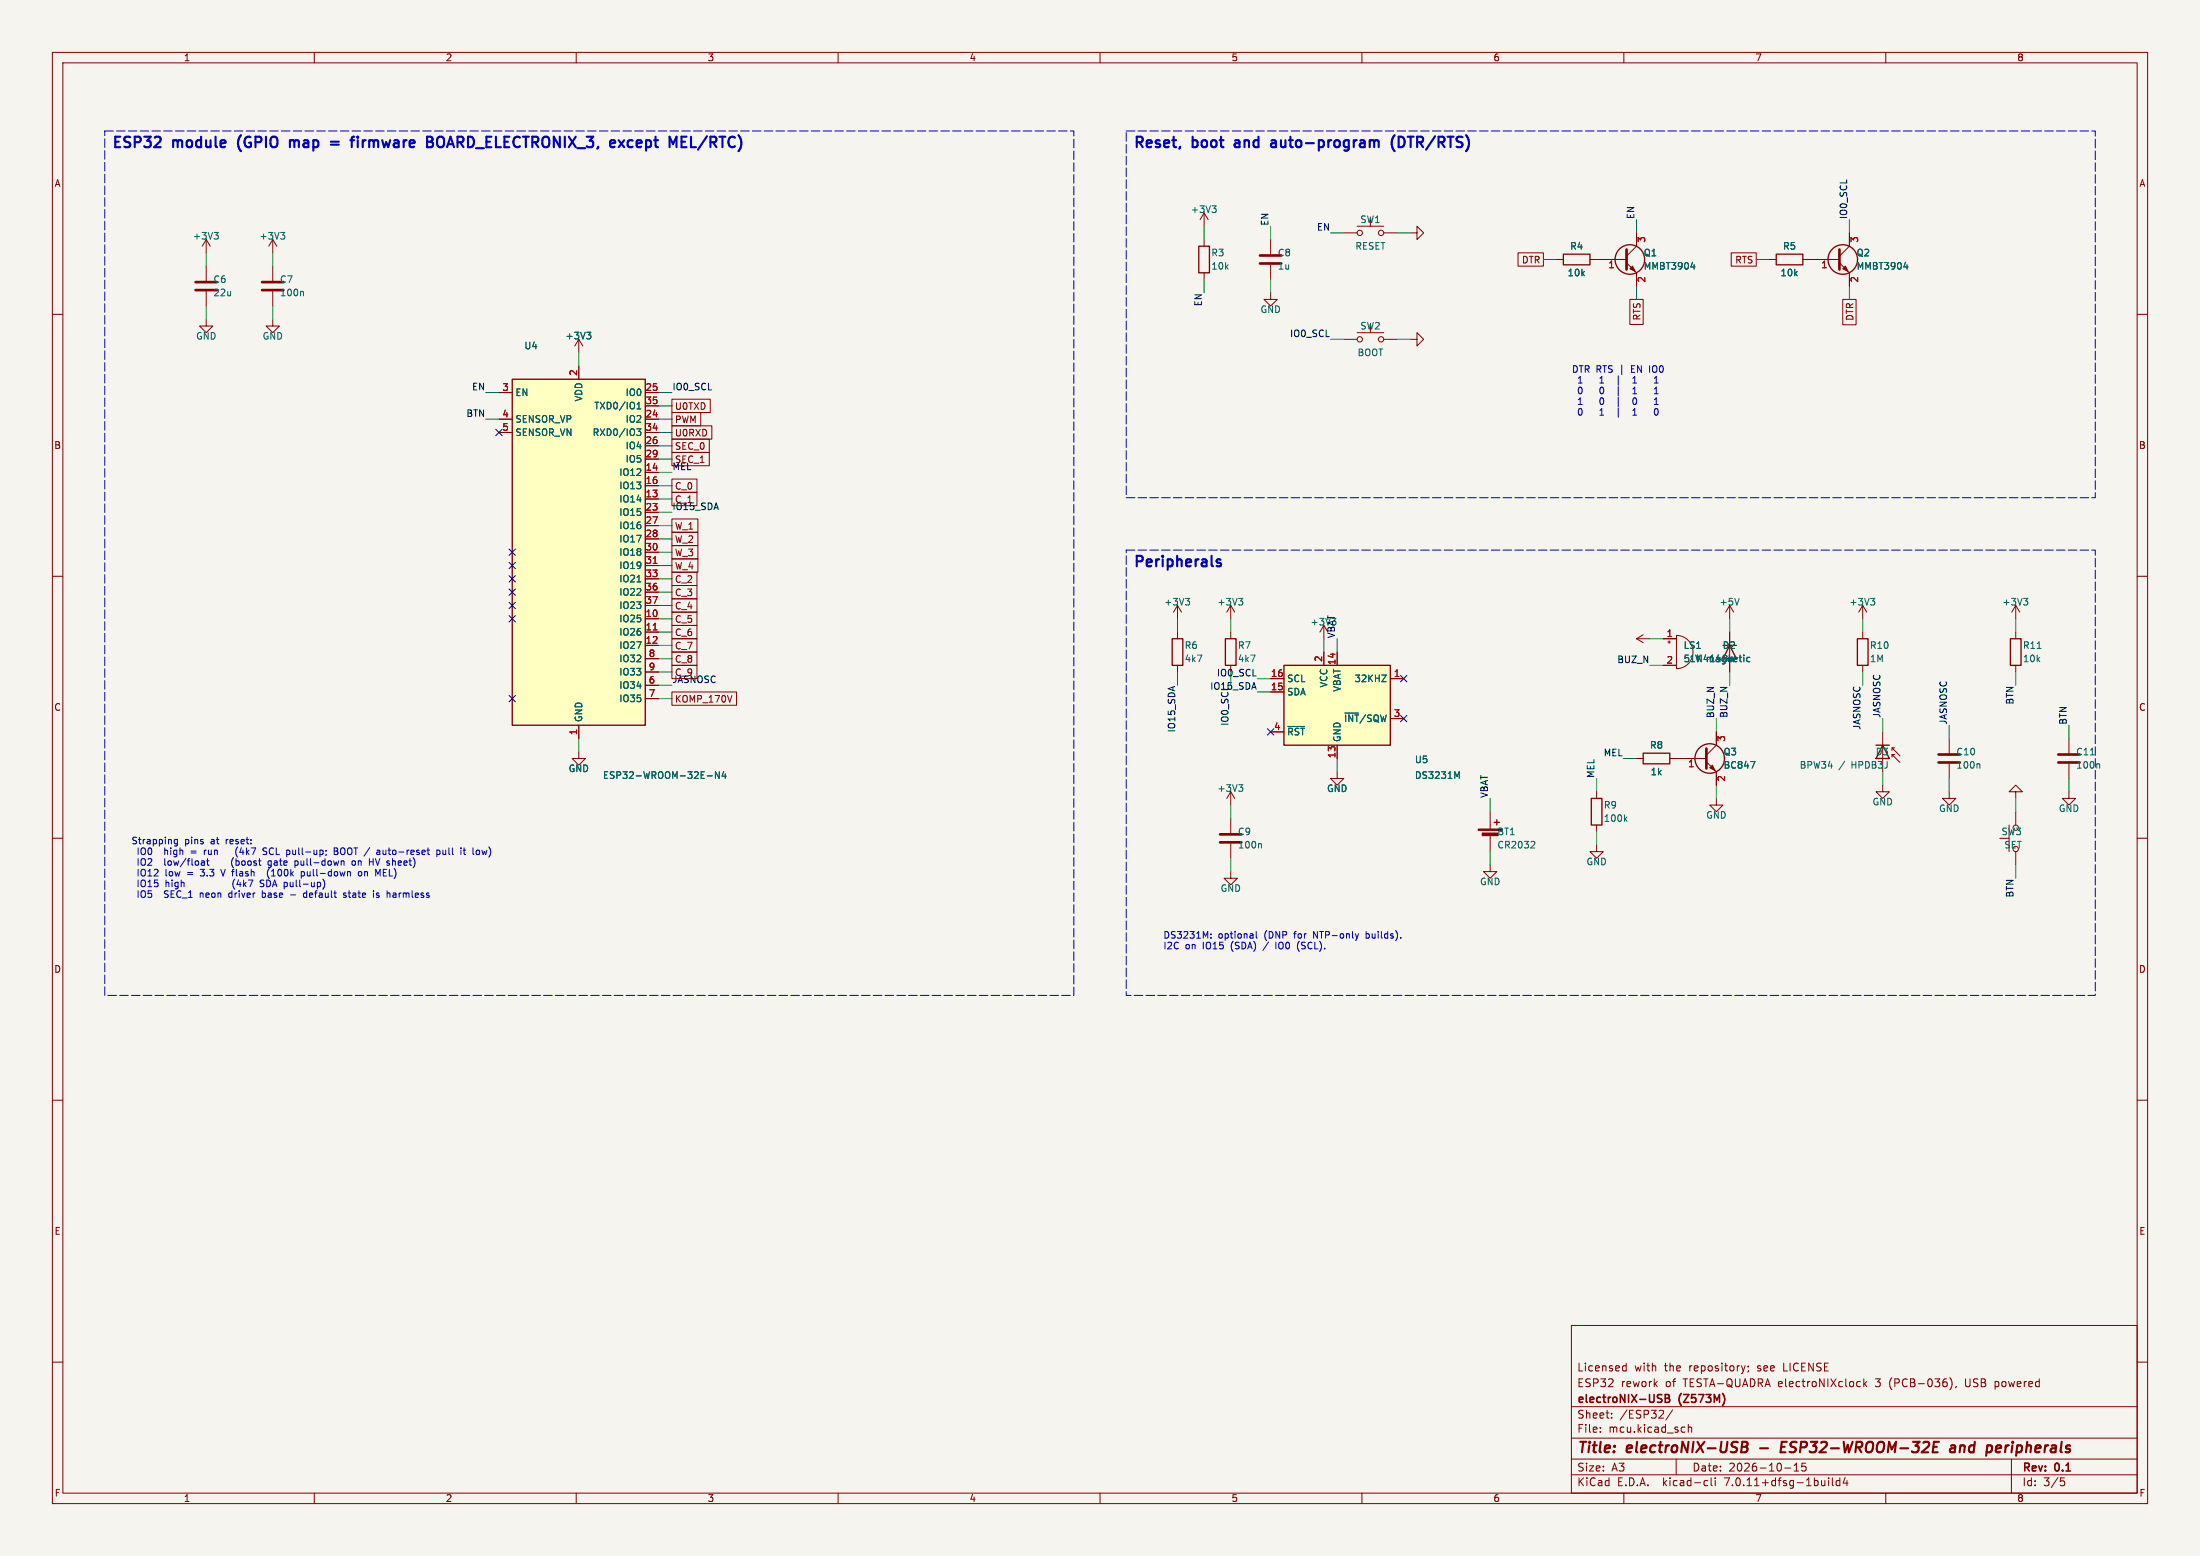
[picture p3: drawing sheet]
<svg xmlns="http://www.w3.org/2000/svg" width="420mm" height="297mm" viewBox="0 0 420 297" stroke-linecap="round" stroke-linejoin="round" font-family="sans-serif">
<path d="M0 0h420v297h-420z" fill="#f5f4ef" stroke="#f5f4ef" stroke-width=".19"/>
<g fill="none" stroke="#840000" stroke-width=".19">
<path d="M10 10h400v277h-400zM12 12h396v273h-396zM60 10v2M110 10v2M160 10v2M210 10v2M260 10v2M310 10v2M360 10v2M10 60h2M39.4 45.7v2.6M39.4 50.8v2.8"/>
<path d="M39.4 55.6v2.8M39.4 45.7l-.8 1.3M39.4 45.7l.7 1.3M52.1 45.7l-.8 1.3M52.1 45.7v2.6M52.1 50.8v2.8M52.1 55.6v2.8M52.1 45.7l.7 1.3M229.9 40.6l-.8 1.3M229.9 40.6v2.6M229.9 45.7v1.3M229.9 52.1v1.2"/>
<path d="M229.9 40.6l.7 1.3M242.6 55.9v1.3h1.2l-1.2 1.2-1.3-1.2h1.3M242.6 45.7v2.8M242.6 50.5v2.8M256.5 44.5h2.6M259.1 43.2h5.1M264.2 44.5h2.5M269.2 44.5h1.3v-1.3l1.3 1.3-1.3 1.2v-1.2M289.8 48.3h4.8v2.5h-4.8zM297.2 49.5h1.2M303.5 49.5h7M310.5 50.2l1.9 1.9v2.5"/>
<path d="M311.1 57.2h2.6v4.7h-2.6zM312.4 44.5v2.5l-1.9 1.9M330.5 48.3h4.8v2.5h-4.8zM337.8 49.5h1.3M344.2 49.5h7M351.2 50.2l1.9 1.9v2.5M351.8 57.2h2.5v4.8h-2.5zM353.1 44.5v2.5l-1.9 1.9M408 60h2M39.4 61v1.2h1.2l-1.2 1.3-1.3-1.3h1.3M52.1 61v1.2h1.2l-1.2 1.3-1.3-1.3h1.3M95.2 74.9h2.6"/>
<path d="M110.5 64.8v2.5M110.5 69.9v2.5M110.5 64.8l-.8 1.2M110.5 64.8l.8 1.2M123.2 74.9h2.5M123.2 77.5h2.5M128.3 78.7h5.5v2.6h-5.5zM128.3 76.2h7.3v2.5h-7.3zM256.5 64.8h2.6M259.1 63.5h5.1M264.2 64.8h2.5M269.2 64.8h1.3v-1.3l1.3 1.3-1.3 1.2v-1.2"/>
<path d="M95.2 80h2.6M95.2 82.6h2.6M123.2 95.3h2.5M123.2 90.2h2.5M123.2 92.7h2.5M123.2 97.8h2.5M123.2 80h2.5M123.2 85.1h2.5M123.2 87.6h2.5M123.2 82.6h2.5M128.3 91.4h4.8v2.6h-4.8zM128.3 86.4h7.1v2.5h-7.1z"/>
<path d="M128.3 83.8h7.1v2.6h-7.1zM128.3 94h4.8v2.5h-4.8zM128.3 81.3h7.6v2.5h-7.6zM128.3 99.1h4.9v2.5h-4.9zM10 110h2M123.2 118.1h2.5M123.2 100.3h2.5M123.2 102.9h2.5M123.2 105.4h2.5M123.2 108h2.5M123.2 110.5h2.5M123.2 113h2.5"/>
<path d="M123.2 115.6h2.5M128.3 104.1h4.9v2.6h-4.9zM128.3 106.7h4.9v2.5h-4.9zM128.3 109.2h4.8v2.6h-4.8zM128.3 111.8h4.8v2.5h-4.8zM128.3 101.6h4.9v2.5h-4.9zM128.3 116.8h4.8v2.6h-4.8zM128.3 114.3h4.8v2.5h-4.8zM128.3 119.4h4.8v2.5h-4.8zM224.8 115.6l-.8 1.2M224.8 115.6v2.5M224.8 115.6l.8 1.2"/>
<path d="M234.9 115.6v2.5M234.9 115.6l-.7 1.2M234.9 115.6l.8 1.2M252.7 119.4l-.7 1.3M252.7 119.4v2.5M252.7 119.4l.8 1.3M330.2 115.6v2.5M330.2 115.6l-.8 1.2M330.2 115.6l.8 1.2M355.6 115.6l-.8 1.2M355.6 115.6v2.5M355.6 115.6l.8 1.2"/>
<path d="M384.8 115.6l-.8 1.2M384.8 115.6v2.5M384.8 115.6l.8 1.2M408 110h2M110.5 138.4v2.6M123.2 120.7h2.5M123.2 123.2h2.5M123.2 130.8h2.5M123.2 133.4h2.5M123.2 125.7h2.5M123.2 128.3h2.5M128.3 127h4.8v2.5h-4.8z"/>
<path d="M128.3 124.5h4.8v2.5h-4.8zM128.3 132.1h12.3v2.5h-12.3zM128.3 121.9h4.8v2.6h-4.8zM139.7 132.8l-.4 1.2M224.8 120.7v1.2M224.8 127v1.3M234.9 120.7v1.2M234.9 127v1.3M242.6 129.5h2.5M242.6 132.1h2.5M242.6 139.7h2.5M252.7 124.5v2.5"/>
<path d="M255.3 124.5v2.5M265.4 129.5h2.6M265.4 137.2h2.6M312.4 121.9l1.3 .8M312.4 121.9h2.6M313.7 121.2l-1.3 .7M317.5 121.9h2.5M317.5 127h2.5M318.4 122.6h.5M318.6 122.3v.5M320 121.3a3.2 3.2 0 0 1 3.2 3.2 3.2 3.2 0 0 1-3.2 3.1zM327.7 139.7v2.5l-1.9 1.9"/>
<path d="M330.2 120.7v7.6M355.6 120.7v1.2M355.6 127v1.3M359.4 139.7v7.6M384.8 120.7v1.2M384.8 127v1.3M10 160h2M110.5 143.5v1.3h1.3l-1.3 1.3-1.3-1.3h1.3M234.9 151.1v2.6M234.9 156.2v2.8M234.9 151.1l-.7 1.3M234.9 151.1l.8 1.3"/>
<path d="M255.3 147.3v1.3h1.2l-1.2 1.3-1.3-1.3h1.3M255.3 142.2v2.6M284.5 154.9v3.3M284.5 159.3v3.3M304.8 151.1v1.3M304.8 157.5v1.3M312.4 144.8h1.3M318.8 144.8h7M325.8 145.4l1.9 1.9v2.6M327.7 152.4v1.3h1.2l-1.2 1.2-1.3-1.2h1.3M359.4 149.9v1.2h1.3l-1.3 1.3-1.3-1.3h1.3M361.2 144.5v-.5h.5h-.5l1.5 1.5"/>
<path d="M361.2 142.7v.6M361.7 142.7h-.5l1.5 1.6M372.1 151.1v1.3h1.3l-1.3 1.3-1.3-1.3h1.3M372.1 141v2.8M372.1 145.8v2.8M383.5 157.5v5.1M384.8 151.1h1.3l-1.3-1.2-1.3 1.2h1.3v1.3M384.8 154.9v2.6M395 151.1v1.3h1.2l-1.2 1.3-1.3-1.3h1.3M395 141v2.8M395 145.8v2.8M408 160h2"/>
<path d="M234.9 166.4v1.2h1.3l-1.3 1.3-1.2-1.3h1.2M234.9 161v2.8M284.5 165.1v1.3h1.2l-1.2 1.2-1.3-1.2h1.3M304.8 161.3v1.3h1.3l-1.3 1.2-1.3-1.2h1.3M384.8 162.6v2.5M10 210h2M408 210h2M10 260h2M300 253h108v32h-108zM408 260h2M300 278.5h108M300 274.5h108"/>
<path d="M300 268.5h108M305.5 273.2v.2M305.5 272.5v.1M307.7 270.5v.2M307.7 269.8v.1M309.9 261.6h.5M309.9 260.8h.5M310.4 260.2v1.5M319.3 269.1l-1.3 1.9M320 278.5v3M321.2 272.4l.5 .1M321.7 273.3l-.5 .1"/>
<path d="M322.3 272.5l.2-.1 .4 .1v.9M322.3 271.9v1.5M333.2 260.7l-.4 1M333.7 260.8v.1M333.8 261.6l-.1 .3M342.5 279.7l.4-.4v1.5M344.7 279.3h-.7l-.1 .7 .3-.1h.5l.1 .2-.1 .5-.2 .2-.6-.2M354.7 263.7l.5 .1M355.2 264.6l-.5 .1M355.8 263.2v1.5M355.9 264.1l.5 .6M356.4 263.7l-.6 .6"/>
<path d="M372.2 263a1.72 1.72 0 0 1 0 2.3M373.4 264.6l-.1 .3M375.2 263.2v1.2l.2 .2M380.9 264.6l.4 .1M380.9 263.7v1.5M381.3 263.7l-.4 .1M384 278.5v6.5M60 285v2M110 285v2M160 285v2M210 285v2M260 285v2"/>
<path d="M300 281.5h108M310 285v2M325.6 282.6l.4 .1M326 283.5l-.4 .1M326.7 282.1v1.3l.2 .2M327.4 282.1v.1M327.4 282.6v1M340.7 280.2h1.2M342.5 280.8h.9M349.1 282.1v.1M349.1 282.6v1M349.8 282.1v1.3l.2 .2"/>
<path d="M351.2 282.7l-.4-.1-.3 .3 .2 .6h.5M351.2 282.1v1.5M352.2 282l-.3 1.1h.9M352.6 282.6v1M360 285v2M393.4 282.1h.7M393.5 282.7h.4l.3 .2-.2 .6-.5 .1"/>
<circle cx="259.6" cy="44.5" r=".51"/>
<circle cx="263.7" cy="44.5" r=".51"/>
<circle cx="259.6" cy="64.8" r=".51"/>
<circle cx="263.7" cy="64.8" r=".51"/>
<circle cx="384.8" cy="158" r=".51"/>
</g>
<path d="M332.5 276.2h.7M332.6 275.2l.9 .1a.51 .51 0 0 1 .1 .5 .51 .51 0 0 1-.4 .4l.3 .1a.58 .58 0 0 1-.4 .9h-.7zM336 276.4h1.5M340 276.2h.7M341.1 275.2h-.9l-.3 2h1M369 277.2h.9M369.1 276.2h.7M369.2 275.2h1M372.4 276h.8l-.1 1.2M373.3 276.3l-.7 .1a.4 .4 0 0 0-.4 .4 .4 .4 0 0 0 .3 .4l.7-.1M381.8 275.9l-.6 .1-.2 .9 .2 .3h.4M382 276.3l-1 .2" fill="none" stroke="#840000" stroke-width=".4"/>
<path d="M317 267l.3 .3-.1 .2-.2 .2M317 266.2l.3 .1M317.9 266.2h.5l.2 .1 .1 .3-.3 .3a.4 .4 0 0 1 .4 .4 .4 .4 0 0 1-.3 .4h-.6zM317.9 266.9h.5M329.1 266.4l.2 .6-.2 .8" fill="none" stroke="#840000" stroke-width=".3"/>
<g fill="none" stroke="#840000" stroke-width=".51">
<path d="M37.3 55.4h4.1M37.3 53.8h4.1M50 55.4h4.1M50 53.8h4.1M240.5 50.3h4.1M240.5 48.8h4.1M310.5 47.6v3.8M351.2 47.6v3.8M232.9 159.3h4.1M325.8 142.9v3.8M370.1 145.5h4M370.1 144h4"/>
<path d="M392.9 145.5h4.1M392.9 144h4.1M232.9 160.8h4.1"/>
</g>
<g fill="#840000" stroke="#840000" stroke-width=".19">
<path d="M326.4 146.6l.5-.5 .5 1z"/>
<path d="M351.8 51.3l.5-.5 .5 1z"/>
<path d="M311.1 51.3l.6-.5 .5 1z"/>
<path d="M282.2 158.2h4.6v.3h-4.6z"/>
<path d="M283 159h3v.5h-3z"/>
</g>
<g fill="none" stroke="#840000" stroke-width=".25">
<path d="M228.9 47h2v5.1h-2zM298.4 48.5h5.1v2h-5.1zM339.1 48.5h5.1v2h-5.1zM97.8 72.4h25.4v66h-25.4zM223.8 121.9h2v5.1h-2zM233.9 121.9h2.1v5.1h-2.1zM245.1 127h20.3v15.2h-20.3zM330.2 123.2l1.3 2.5h-2.6zM354.6 121.9h2v5.1h-2zM383.8 121.9h2v5.1h-2zM285.2 157h1.1M285.7 156.5v1"/>
<path d="M303.8 152.4h2v5.1h-2zM313.7 143.8h5.1v2h-5.1zM358.1 142.2h2.6M359.4 142.2l1.3 2.6h-2.6z"/>
<circle cx="311.1" cy="49.5" r="2.82"/>
<circle cx="351.8" cy="49.5" r="2.82"/>
<circle cx="326.4" cy="144.8" r="2.82"/>
</g>
<g fill="none" stroke="#006464" stroke-width=".19">
<path d="M231.4 39.3h.8l-.5 .5M231.9 39.8l.3 .2v.3l-.3 .3M40.9 44.4h.8l-.5 .5M41.4 44.9l.3 .2v.3l-.3 .2M53.6 44.4h.8l-.5 .5M54.1 44.9l.3 .2v.3l-.3 .2M57.7 55.6l.2 .2v.7M322.8 51h.8M323.4 50.5v.9M363.5 51h.7M364.1 50.5v.9M112 63.4h.8l-.4 .5"/>
<path d="M112.5 63.9l.3 .2v.3l-.3 .3M121.6 78h.7M121.6 77.1l.4-.3v1.2M121.6 81.9h.7l-.4 .4 .4 .2v.5l-.2 .1h-.5M121.6 111.1h.7M226.3 114.2h.8l-.4 .5M226.8 114.7l.3 .2v.3l-.3 .3M236.5 114.2h.7l-.4 .5M237 114.7l.2 .2v.3l-.2 .3M332 114.2l-.4 1.3M357.1 114.2h.8l-.4 .5M357.7 114.7l.2 .2v.3l-.2 .3"/>
<path d="M386.3 114.2h.8l-.4 .5M386.9 114.7l.2 .2v.3l-.2 .3M245.8 138.7h3.2M263.8 128.8h.8l-.8 1.3h.8M333.7 125.5h.4M334.1 126.2l-.4 .1M388.9 123.8h.7M135 148.1h1M137.3 147.3v1.3l-.7-1.3v1.3M138.2 147.2l-.3 1h.7M138.5 147.7v.9M236.5 149.8h.7l-.4 .5"/>
<path d="M237 150.3l.2 .2v.3l-.2 .2M278.2 148.2l.4-.9v1.3M310.2 156.3l.4 .5M310.6 155.9l-.5 .5M334.2 145.4h.8l-.5 1.2M377.8 145.8l.2 .2v.6M399.1 144.1h.7M400.6 145.8l.2 .2v.6M240.6 161l.2 .2v.7M292.8 160.6l.2 .2-.1 .3-.7 .8h.8"/>
</g>
<g fill="#ffffc2" stroke="#ffffc2" stroke-width=".19">
<path d="M97.8 72.4h25.4v66h-25.4z"/>
<path d="M245.1 127h20.3v15.2h-20.3z"/>
</g>
<path d="M124.7 107.5h.7M124.7 120.2h.7" fill="none" stroke="#a90000" stroke-width=".19"/>
<g fill="none" stroke="#0000c2" stroke-width=".4">
<path d="M23 26.1h-1v2M24.9 26.2l-.8-.1-.3 .2M26.8 26.3l-.3-.2h-.8v2M27.5 26.1h1.3l-.7 .8M29.5 26.3l.3-.2h.5l.3 .2M38.4 26.1v2M41.2 26.1v1.7M46 25.8l-.4 .6M47.8 26.2a.72 .72 0 0 0-.9 .2M49.8 26.3l-.3-.2h-.7v2M50.8 26.1v2M51.7 26.4a.68 .68 0 0 1 1.2 0"/>
<path d="M55.3 26.8v1.3M55.3 27a.5 .5 0 0 1 .9 0M56.2 27v1.1M56.3 26.9l-.1 .1M63.2 27h1.5M63.2 27.6h1.5M66.9 26.8h.7M67.6 26.1l-.4 .1v.2v1.7M68.3 26.1v.2M68.3 26.8v1.3M69.2 26.8v1.3M69.6 26.8l-.4 .3"/>
<path d="M82.5 26.3l-.3-.2h-.7v2M83.7 26.2a.66 .66 0 0 1 .7-.1 .66 .66 0 0 1 .4 .7v.6a.67 .67 0 0 1-.7 .7 .67 .67 0 0 1-.7-.7v-.6zM85.3 28.1l.7-2 .7 2M88.4 26.3l-.3-.2h-.8v2M90.3 26.4l-.5-.3h-.5v2M93.8 26.1h-.9v2M94.7 26.1v2M97.2 26.1h-.9v2M99.2 26.3a.69 .69 0 0 0-1 .1M99.8 26.1h1.2M100.4 26.1v2M102.7 26.3l-.3-.2h-.8v2"/>
<path d="M103.6 26.4a.68 .68 0 0 1 1.2 0M106.9 26.1v2l-1.2-2v2M107.8 26.1v2M108.6 26.1l1.3 2M109.9 26.1l-1.3 2M112 26.1h1.2l-.6 .8M119.9 27.9l.3 .2h.4M120.6 26.8h-.4l-.3 .2M125.2 26.1v1.7M127.8 28.1v-2l.7 1.4 .7-1.4v2M131.1 26.1h-1v2M131.9 26.1v2h1"/>
<path d="M135 26l-1.8 2.6M136.7 26.3l-.3-.2h-.8v2M137.3 26.1h1.2M137.9 26.1v2M140.3 26.3a.69 .69 0 0 0-1.1 .1M141 25.8l.3 .6M218.1 26.3l-.3-.2h-.8v2M224.1 26.1v1.7M227.7 26.1v2M233.1 26.1v1.7M235.8 27.4v.6M240.2 26.1v2"/>
<path d="M242.7 26.9l.6-.1 .3 .2M243.6 27.2l-.7 .1a.39 .39 0 0 0-.3 .4 .39 .39 0 0 0 .3 .4l.7-.1M246.3 26.1v1.7M266.2 25.8a2.29 2.29 0 0 0 0 3.1M268 26.4l-.5-.3h-.5v2h.5M268.7 26.1h1.2M269.3 26.1v2M271.6 26.3l-.3-.2h-.8v2M274 26l-1.8 2.6M275.7 26.3l-.3-.2h-.8v2M276.3 26.1h1.2M276.9 26.1v2"/>
<path d="M279.2 26.2l-.8-.1-.2 .2M279.9 25.8l.3 .6M218.1 106.3l-.3-.2h-.8v2M222 106.1v.2M224.7 106.1v2M231.3 106.1v1.7M232.2 107.1l.1 .2 .5 .1 .3 .3-.3 .4-.6-.1M233 106.9l-.5-.1-.3 .2"/>
</g>
<g fill="none" stroke="#0000c2" stroke-width=".19">
<path d="M305.4 73.1h.7M305.4 79.3h.7M305.5 78.3h-.1M308.9 71.7v1.8M308.9 73.8v1.8M308.9 75.8v1.8M308.9 77.9v1.8M311.7 73.1h.7M311.7 74.3l.4-.4v1.3M311.7 78.3l.4-.3v1.3M311.7 75.2h.7M311.7 79.3h.7"/>
<path d="M311.9 76l.1-.1a.68 .68 0 0 1 .5 .7 .68 .68 0 0 1-.5 .6 .85 .85 0 0 1-.1-1.2zM312 72l-.3 .2M312.1 71.8v1.3M315.8 73.1h.8M315.8 74.3l.4-.4v1.3M315.8 76.3l.4-.4v1.3M315.8 75.2h.8M315.8 77.2h.8M316 78h.1a.68 .68 0 0 1 .5 .6 .68 .68 0 0 1-.5 .7 .85 .85 0 0 1-.1-1.3zM316.1 72l-.3 .2M316.2 71.8v1.3M33.9 160.2v1.1l-.3 .2-.3-.1"/>
<path d="M33.9 160.3l-.4-.1-.2 .3 .1 .5h.5M38.6 164.3l.3 .1 .1 .8M39 162.3v.8M39 165.1l-.4 .1M39 164.6l-.4 .1M39.3 162.3l-.3 .2M39.4 164.3h.5M39.6 163.9v1.1l.3 .2M42.2 165.9l.4 1.3M43.8 170.5l-.1 .2 .1 .5M44.6 163.7a1.46 1.46 0 0 0 0 1.9M44.6 168.2a1.48 1.48 0 0 0 .2 1.5"/>
<path d="M45.1 162a1.48 1.48 0 0 0 .3 1.6M45.5 167.9l-.3 .9h.8M50.1 170v1.3M50.1 171.2l.3 .1M50.2 162.2l.7 .6-.2 .3h-.5M50.2 168h.2M50.2 170.4h.2M50.3 168.7l.1 .2-.1 .3M50.9 161.9l-.5-.1-.2 .3M51.2 168h-.3v1.3h.3M51.2 164.4v.6l.2 .2 .4-.1M51.4 165.8a1.46 1.46 0 0 0 0 1.9"/>
<path d="M51.8 164.3v1l-.3 .3-.3-.1M55.5 170.8h.9M56.8 164.4v.6l-.4 .2M57.5 166.4v1.2M58 170.6v.6l.2 .1 .3-.1M58.1 166.5v.6l-.2 .1-.4-.1M58.5 170v1.3M63.8 161.8h.4l.3 .3-.3 .4 .3 .1v.3l-.2 .2h-.5zM63.8 162.5h.4M65.2 161.9a.9 .9 0 0 0 0 1.2M66 170.5l-.3-.1-.1 .2v.2l.4 .1v.3h-.4M66.5 170.4h.4"/>
<path d="M67.3 164.4l.3-.1 .3 .3v.3l-.3 .3-.3-.1-.1-.2zM68.5 166.5l.1-.1 .4 .1 .1 .5-.2 .1-.3 .1-.1-.1zM70.5 163.9v1.3M71.2 163.9v1.3M71.7 163.9l.4 1.3M71.7 167.2v-1.3l.4 .9 .5-.9v1.3M72.3 170.5l-.3-.1-.2 .2 .1 .2 .4 .1v.3h-.5M73.1 162.3l.1 .8h.3l.2-.1M75.4 170.4l-.3 .1M75.5 170.8h-.3l-.2 .2 .1 .2 .4 .1M83.4 162.3h.4l.2 .2-.1 .6h-.5M83.4 162.3v1.2"/>
<path d="M84.5 162.3l.1 .8h.3l.2-.1M85.1 162.3v.8M92 162.3l.2 .8 .3-.6 .2 .6M231.2 179v.1M231.2 178.3v.1M239.8 177.8v1.1l.2 .2M243.6 179.8v1.3M259.4 178.2l-.4 .9M260.8 177.8v1.3M260.8 179l.1 .1M260.9 178.2l-.1 .1M247.8 180a1.48 1.48 0 0 0 .2 1.6"/>
</g>
<path d="M20 25h185v165h-185v-165M215 25h185v70h-185v-70M215 105h185v85h-185v-85" fill="none" stroke="#0000c2" stroke-width=".19" stroke-dasharray="1.6 .6"/>
<g fill="none" stroke="#009600" stroke-width=".19">
<path d="M39.4 48.3v2.5M39.4 58.4v2.6M52.1 48.3v2.5M52.1 58.4v2.6M229.9 43.2v2.5M229.9 53.3v2.6M242.6 43.2v2.5M242.6 53.3v2.6M254 44.5h2.5M266.7 44.5h2.5M294.6 49.5h2.6M312.4 41.9v2.6"/>
<path d="M312.4 54.6v2.6M335.3 49.5h2.5M353.1 41.9v2.6M353.1 54.6v2.6M92.7 74.9h2.5M110.5 67.3v2.6M125.7 74.9h2.6M125.7 77.5h2.6M254 64.8h2.5M266.7 64.8h2.5M92.7 80h2.5M125.7 97.8h2.6"/>
<path d="M125.7 82.6h2.6M125.7 80h2.6M125.7 92.7h2.6M125.7 95.3h2.6M125.7 87.6h2.6M125.7 85.1h2.6M125.7 90.2h2.6M125.7 102.9h2.6M125.7 100.3h2.6M125.7 115.6h2.6M125.7 113h2.6M125.7 110.5h2.6"/>
<path d="M125.7 108h2.6M125.7 105.4h2.6M125.7 118.1h2.6M224.8 118.1v2.6M234.9 118.1v2.6M330.2 118.1v2.6M355.6 118.1v2.6M384.8 118.1v2.6M125.7 120.7h2.6M125.7 128.3h2.6M125.7 125.7h2.6M125.7 133.4h2.6"/>
<path d="M125.7 130.8h2.6M125.7 123.2h2.6M224.8 128.3v2.5M234.9 128.3v2.5M240 132.1h2.6M240 129.5h2.6M252.7 121.9v2.6M255.3 121.9v2.6M315 121.9h2.5M315 127h2.5M327.7 137.2v2.5M330.2 128.3v2.5"/>
<path d="M355.6 128.3v2.5M359.4 137.2v2.5M372.1 138.4v2.6M384.8 128.3v2.5M395 138.4v2.6M110.5 141v2.5M234.9 153.7v2.5M255.3 144.8v2.5M284.5 152.4v2.5M304.8 148.6v2.5M304.8 158.8v2.5M309.9 144.8h2.5"/>
<path d="M327.7 149.9v2.5M359.4 147.3v2.6M372.1 148.6v2.5M384.8 152.4v2.5M395 148.6v2.5M234.9 163.8v2.6M284.5 162.6v2.5M384.8 165.1v2.5"/>
</g>
<g fill="none" stroke="#000084" stroke-width=".19">
<path d="M94.6 81.9l1.3 1.3M95.9 81.9l-1.3 1.3M97.2 109.9l1.2 1.2M97.2 112.4l1.2 1.2M97.2 115l1.2 1.2M97.2 104.8l1.2 1.2M97.2 107.3l1.2 1.3M97.2 117.5l1.2 1.2M98.4 109.9l-1.2 1.2M98.4 112.4l-1.2 1.2M98.4 115l-1.2 1.2M98.4 104.8l-1.2 1.2"/>
<path d="M98.4 107.3l-1.2 1.3M98.4 117.5l-1.2 1.2M97.2 132.7l1.2 1.3M98.4 132.7l-1.2 1.3M242 139.1l1.2 1.2M243.2 139.1l-1.2 1.2M267.4 128.9l1.2 1.2M267.4 136.6l1.2 1.2M268.6 128.9l-1.2 1.2M268.6 136.6l-1.2 1.2"/>
</g>
<g font-size="2.8" fill="#0000c2">
<text x="21.3" y="29.2">ESP32</text>
<text x="33.1" y="29.2">module</text>
<text x="46.3" y="29.2">(GPIO</text>
<text x="57" y="29.2">map</text>
<text x="70.4" y="29.2">firmware</text>
<text x="85.6" y="29.2">BOARD_ELECTRONIX_3,</text>
<text x="121.4" y="29.2">except</text>
<text x="133.5" y="29.2">MEL/RTC)</text>
<text x="216.3" y="29.2">Reset,</text>
<text x="227.7" y="29.2">boot</text>
<text x="236.6" y="29.2">and</text>
<text x="244.4" y="29.2">auto-program</text>
<text x="268.1" y="29.2">(DTR/RTS)</text>
<text x="216.3" y="109.2">Peripherals</text>
</g>
<g font-size="2.8" fill="#840000">
<text x="301" y="277.9">Title:</text>
<text x="310.6" y="277.9">electroNIX-USB</text>
<text x="341.6" y="277.9">ESP32-WROOM-32E</text>
<text x="374.8" y="277.9">and</text>
<text x="382.5" y="277.9">peripherals</text>
</g>
<g font-size="2.1" fill="#840000">
<text x="301" y="262">Licensed</text>
<text x="312" y="262">with</text>
<text x="317.8" y="262">the</text>
<text x="322.6" y="262">repository;</text>
<text x="335.8" y="262">see</text>
<text x="340.8" y="262">LICENSE</text>
<text x="301" y="268.2">electroNIX-USB</text>
<text x="301" y="265">ESP32</text>
<text x="309.4" y="265">rework</text>
<text x="318" y="265">of</text>
<text x="320.6" y="268.2">(Z573M)</text>
<text x="321.5" y="265">TESTA-QUADRA</text>
<text x="339.8" y="265">electroNIXclock</text>
<text x="358.5" y="265">3</text>
<text x="361.2" y="265">(PCB-036),</text>
<text x="375.9" y="265">USB</text>
<text x="381.7" y="265">powered</text>
<text x="301" y="273.7">File:</text>
<text x="301" y="271">Sheet:</text>
<text x="307.1" y="273.7">mcu.kicad_sch</text>
<text x="309.2" y="271">/ESP32/</text>
<text x="301" y="281.1">Size:</text>
<text x="307.6" y="281.1">A3</text>
<text x="323" y="281.1">Date:</text>
<text x="330" y="281.1">2026-10-15</text>
<text x="386" y="281.3">Rev:</text>
<text x="392.4" y="281.3">0.1</text>
<text x="301" y="283.9">KiCad</text>
<text x="308.7" y="283.9">E.D.A.</text>
<text x="317.6" y="283.9">kicad-cli</text>
<text x="329.5" y="283.9">7.0.11+dfsg-1build4</text>
<text x="386" y="283.9">Id:</text>
<text x="390.1" y="283.9">3/5</text>
</g>
<g font-size="1.8" fill="#840000">
<text x="35" y="11.9">1</text>
<text x="85" y="11.9">2</text>
<text x="135" y="11.9">3</text>
<text x="185" y="11.9">4</text>
<text x="235" y="11.9">5</text>
<text x="285" y="11.9">6</text>
<text x="335" y="11.9">7</text>
<text x="385" y="11.9">8</text>
<text x="10.3" y="35.9">A</text>
<text x="408.3" y="35.9">A</text>
<text x="290.5" y="50.5">DTR</text>
<text x="331.2" y="50.5">RTS</text>
<text x="313.4" y="61.3" transform="rotate(-90 313.4 61.3)">RTS</text>
<text x="354" y="61.3" transform="rotate(-90 354 61.3)">DTR</text>
<text x="128.7" y="81">PWM</text>
<text x="128.7" y="78.4">U0TXD</text>
<text x="128.7" y="83.5">U0RXD</text>
<text x="10.3" y="85.9">B</text>
<text x="128.7" y="88.6">SEC_1</text>
<text x="128.7" y="86">SEC_0</text>
<text x="408.2" y="85.9">B</text>
<text x="128.7" y="93.7">C_0</text>
<text x="128.7" y="101.3">W_1</text>
<text x="128.7" y="106.4">W_3</text>
<text x="128.7" y="103.8">W_2</text>
<text x="128.7" y="108.9">W_4</text>
<text x="128.7" y="111.4">C_2</text>
<text x="128.7" y="114">C_3</text>
<text x="128.7" y="119.1">C_5</text>
<text x="128.7" y="116.5">C_4</text>
<text x="128.7" y="124.1">C_7</text>
<text x="128.7" y="121.6">C_6</text>
<text x="128.7" y="126.7">C_8</text>
<text x="10.3" y="135.9">C</text>
<text x="128.7" y="134.3">KOMP_170V</text>
<text x="408.2" y="135.9">C</text>
<text x="10.3" y="185.9">D</text>
<text x="408.2" y="185.9">D</text>
<text x="10.3" y="235.9">E</text>
<text x="408.3" y="235.9">E</text>
<text x="10.3" y="285.9">F</text>
<text x="35" y="286.9">1</text>
<text x="85" y="286.9">2</text>
<text x="135" y="286.9">3</text>
<text x="185" y="286.9">4</text>
<text x="235" y="286.9">5</text>
<text x="285" y="286.9">6</text>
<text x="335" y="286.9">7</text>
<text x="385" y="286.9">8</text>
<text x="408.3" y="285.9">F</text>
</g>
<g font-size="1.8" fill="#006464">
<text x="227.2" y="40.8">+3V3</text>
<text x="36.7" y="45.9">+3V3</text>
<text x="49.4" y="45.9">+3V3</text>
<text x="258.6" y="47.9">RESET</text>
<text x="259.6" y="42.8">SW1</text>
<text x="299.6" y="47.9">R4</text>
<text x="340.3" y="47.9">R5</text>
<text x="231.1" y="49.1">R3</text>
<text x="231.1" y="51.7">10k</text>
<text x="243.8" y="49.1">C8</text>
<text x="243.8" y="51.7">1u</text>
<text x="299.2" y="52.9">10k</text>
<text x="313.7" y="49.1">Q1</text>
<text x="313.7" y="51.7">MMBT3904</text>
<text x="339.8" y="52.9">10k</text>
<text x="354.3" y="49.1">Q2</text>
<text x="354.3" y="51.7">MMBT3904</text>
<text x="40.6" y="54.2">C6</text>
<text x="40.6" y="56.7">22u</text>
<text x="53.3" y="54.2">C7</text>
<text x="53.3" y="56.7">100n</text>
<text x="240.5" y="59.9">GND</text>
<text x="37.3" y="65">GND</text>
<text x="50" y="65">GND</text>
<text x="107.8" y="65">+3V3</text>
<text x="259.6" y="63.1">SW2</text>
<text x="100" y="66.9">U4</text>
<text x="259.1" y="68.2">BOOT</text>
<text x="98.3" y="75.8">EN</text>
<text x="111.4" y="76.7" transform="rotate(-90 111.4 76.7)">VDD</text>
<text x="119.3" y="75.8">IO0</text>
<text x="98.3" y="80.9">SENSOR_VP</text>
<text x="98.3" y="83.4">SENSOR_VN</text>
<text x="113" y="83.4">RXD0/IO3</text>
<text x="113.3" y="78.3">TXD0/IO1</text>
<text x="119.3" y="80.9">IO2</text>
<text x="119.3" y="86">IO4</text>
<text x="119.3" y="88.5">IO5</text>
<text x="118.1" y="91">IO12</text>
<text x="118.1" y="93.6">IO13</text>
<text x="118.1" y="96.1">IO14</text>
<text x="118.1" y="98.7">IO15</text>
<text x="118.1" y="101.2">IO16</text>
<text x="118.1" y="103.7">IO17</text>
<text x="118.1" y="106.3">IO18</text>
<text x="118.1" y="108.8">IO19</text>
<text x="118.1" y="111.4">IO21</text>
<text x="118.1" y="113.9">IO22</text>
<text x="118.1" y="119">IO25</text>
<text x="118.1" y="116.4">IO23</text>
<text x="222.1" y="115.8">+3V3</text>
<text x="232.3" y="115.8">+3V3</text>
<text x="328.2" y="115.8">+5V</text>
<text x="353" y="115.8">+3V3</text>
<text x="382.2" y="115.8">+3V3</text>
<text x="118.1" y="121.5">IO26</text>
<text x="118.1" y="124.1">IO27</text>
<text x="226.1" y="124.1">R6</text>
<text x="236.2" y="124.1">R7</text>
<text x="321.3" y="124.1">LS1</text>
<text x="328.8" y="124.1">D2</text>
<text x="356.9" y="124.1">R10</text>
<text x="386.1" y="124.1">R11</text>
<text x="118.1" y="131.7">IO34</text>
<text x="118.1" y="126.6">IO32</text>
<text x="118.1" y="129.1">IO33</text>
<text x="226.1" y="126.6">4k7</text>
<text x="236.2" y="126.6">4k7</text>
<text x="245.6" y="130.4">SCL</text>
<text x="253.6" y="131.3" transform="rotate(-90 253.6 131.3)">VCC</text>
<text x="258.5" y="130.4">32KHZ</text>
<text x="321.3" y="126.6">51N4148W</text>
<text x="323.7" y="126.6">V magnetic</text>
<text x="356.9" y="126.6">1M</text>
<text x="386.1" y="126.6">10k</text>
<text x="111.4" y="137.9" transform="rotate(-90 111.4 137.9)">GND</text>
<text x="118.1" y="134.2">IO35</text>
<text x="245.6" y="132.9">SDA</text>
<text x="256.1" y="132.1" transform="rotate(-90 256.1 132.1)">VBAT</text>
<text x="245.6" y="140.6">~{RST}</text>
<text x="256.1" y="141.7" transform="rotate(-90 256.1 141.7)">GND</text>
<text x="256.5" y="138">~{INT}/SQW</text>
<text x="314.9" y="143.1">R8</text>
<text x="108.5" y="147.6">GND</text>
<text x="115" y="148.9">ESP32-WROOM-32E-N4</text>
<text x="270" y="145.9">U5</text>
<text x="270" y="148.9">DS3231M</text>
<text x="315" y="148.2">1k</text>
<text x="328.9" y="144.4">Q3</text>
<text x="328.9" y="146.9">BC847</text>
<text x="343.5" y="146.9">BPW34</text>
<text x="351.1" y="146.9">/</text>
<text x="353.6" y="146.9">HPDB3J</text>
<text x="358" y="144.4">D3</text>
<text x="373.4" y="144.4">C10</text>
<text x="373.4" y="146.9">100n</text>
<text x="396.3" y="144.4">C11</text>
<text x="396.3" y="146.9">100n</text>
<text x="232.3" y="151.3">+3V3</text>
<text x="253.2" y="151.4">GND</text>
<text x="306.1" y="154.5">R9</text>
<text x="357.4" y="153.9">GND</text>
<text x="370.1" y="155.2">GND</text>
<text x="392.9" y="155.2">GND</text>
<text x="236.2" y="159.6">C9</text>
<text x="285.8" y="159.6">BT1</text>
<text x="306.1" y="157.1">100k</text>
<text x="325.6" y="156.5">GND</text>
<text x="382" y="159.6">SW3</text>
<text x="236.2" y="162.2">100n</text>
<text x="285.8" y="162.2">CR2032</text>
<text x="302.8" y="165.4">GND</text>
<text x="382.5" y="162.2">SET</text>
<text x="232.9" y="170.4">GND</text>
<text x="282.4" y="169.2">GND</text>
</g>
<g font-size="1.8" fill="#0f0f0f">
<text x="312.1" y="41.9" transform="rotate(-90 312.1 41.9)">EN</text>
<text x="352.7" y="41.9" transform="rotate(-90 352.7 41.9)">IO0_SCL</text>
<text x="242.2" y="43.2" transform="rotate(-90 242.2 43.2)">EN</text>
<text x="251.3" y="44.1">EN</text>
<text x="229.5" y="58.6" transform="rotate(-90 229.5 58.6)">EN</text>
<text x="246.2" y="64.4">IO0_SCL</text>
<text x="90" y="74.6">EN</text>
<text x="128.3" y="74.6">IO0_SCL</text>
<text x="88.9" y="79.7">BTN</text>
<text x="128.3" y="89.8">MEL</text>
<text x="128.3" y="97.4">IO15_SDA</text>
<text x="128.7" y="96.2">C_1</text>
<text x="250.1" y="119.6">+3V3</text>
<text x="254.9" y="121.9" transform="rotate(-90 254.9 121.9)">VBAT</text>
<text x="128.3" y="130.5">JASNOSC</text>
<text x="128.7" y="129.2">C_9</text>
<text x="230.9" y="131.7">IO15_SDA</text>
<text x="232.2" y="129.2">IO0_SCL</text>
<text x="308.6" y="126.7">BUZ_N</text>
<text x="327.3" y="137.2" transform="rotate(-90 327.3 137.2)">BUZ_N</text>
<text x="329.8" y="137.1" transform="rotate(-90 329.8 137.1)">BUZ_N</text>
<text x="359.1" y="137.2" transform="rotate(-90 359.1 137.2)">JASNOSC</text>
<text x="384.5" y="134.6" transform="rotate(-90 384.5 134.6)">BTN</text>
<text x="224.4" y="139.9" transform="rotate(-90 224.4 139.9)">IO15_SDA</text>
<text x="234.6" y="138.6" transform="rotate(-90 234.6 138.6)">IO0_SCL</text>
<text x="355.2" y="139.4" transform="rotate(-90 355.2 139.4)">JASNOSC</text>
<text x="371.8" y="138.4" transform="rotate(-90 371.8 138.4)">JASNOSC</text>
<text x="394.6" y="138.4" transform="rotate(-90 394.6 138.4)">BTN</text>
<text x="304.4" y="148.6" transform="rotate(-90 304.4 148.6)">MEL</text>
<text x="306" y="144.4">MEL</text>
<text x="284.1" y="152.4" transform="rotate(-90 284.1 152.4)">VBAT</text>
<text x="384.5" y="171.4" transform="rotate(-90 384.5 171.4)">BTN</text>
</g>
<g font-size="1.8" fill="#a90000">
<text x="314.4" y="46.4" transform="rotate(-90 314.4 46.4)">3</text>
<text x="355" y="46.4" transform="rotate(-90 355 46.4)">3</text>
<text x="307" y="51.5">1</text>
<text x="347.6" y="51.5">1</text>
<text x="314.4" y="54" transform="rotate(-90 314.4 54)">2</text>
<text x="355" y="54" transform="rotate(-90 355 54)">2</text>
<text x="110.2" y="71.8" transform="rotate(-90 110.2 71.8)">2</text>
<text x="95.8" y="74.7">3</text>
<text x="123.1" y="74.7">25</text>
<text x="123.1" y="77.2">35</text>
<text x="95.8" y="79.8">4</text>
<text x="95.8" y="82.3">5</text>
<text x="123.1" y="79.8">24</text>
<text x="123.1" y="82.3">34</text>
<text x="123.1" y="89.9">14</text>
<text x="123.1" y="84.8">26</text>
<text x="123.1" y="87.4">29</text>
<text x="123.1" y="95">13</text>
<text x="123.1" y="92.5">16</text>
<text x="123.1" y="97.5">23</text>
<text x="123.1" y="100.1">27</text>
<text x="123.1" y="102.6">28</text>
<text x="123.1" y="105.2">30</text>
<text x="123.1" y="107.7">31</text>
<text x="123.1" y="110.2">33</text>
<text x="123.1" y="112.8">36</text>
<text x="123.1" y="117.9">10</text>
<text x="123.1" y="115.3">37</text>
<text x="123.1" y="120.4">11</text>
<text x="123.1" y="122.9">12</text>
<text x="123.8" y="125.5">8</text>
<text x="318.1" y="121.7">1</text>
<text x="123.8" y="130.6">6</text>
<text x="123.8" y="128">9</text>
<text x="242.5" y="131.8">15</text>
<text x="242.5" y="129.3">16</text>
<text x="252.5" y="126.4" transform="rotate(-90 252.5 126.4)">2</text>
<text x="255" y="127" transform="rotate(-90 255 127)">14</text>
<text x="266" y="129.3">1</text>
<text x="318.1" y="126.7">2</text>
<text x="123.8" y="133.1">7</text>
<text x="266" y="136.9">3</text>
<text x="110.2" y="140.4" transform="rotate(-90 110.2 140.4)">1</text>
<text x="243.1" y="139.4">4</text>
<text x="329.6" y="141.7" transform="rotate(-90 329.6 141.7)">3</text>
<text x="255" y="144.8" transform="rotate(-90 255 144.8)">13</text>
<text x="322.2" y="146.8">1</text>
<text x="329.6" y="149.3" transform="rotate(-90 329.6 149.3)">2</text>
</g>
<g font-size="1.8" fill="#0000c2">
<text x="300" y="71.5">DTR RTS |</text>
<text x="311.7" y="71.5">EN IO0</text>
<text x="301.2" y="73.5">1</text>
<text x="301.2" y="75.6">0</text>
<text x="301.2" y="77.6">1</text>
<text x="305.9" y="73.5">1</text>
<text x="305.9" y="75.6">0</text>
<text x="305.9" y="77.6">0</text>
<text x="301.2" y="79.7">0</text>
<text x="305.9" y="79.7">1</text>
<text x="25" y="161.5">Strapping</text>
<text x="35.2" y="161.5">pins</text>
<text x="40.3" y="161.5">at</text>
<text x="43.4" y="161.5">reset:</text>
<text x="26.2" y="163.5">IO0</text>
<text x="26.2" y="165.6">IO2</text>
<text x="26.2" y="167.6">IO12</text>
<text x="31.7" y="163.5">high</text>
<text x="31.7" y="165.6">low/float</text>
<text x="31.7" y="167.6">low</text>
<text x="36" y="167.6">=</text>
<text x="36.9" y="163.5">=</text>
<text x="38.8" y="167.6">3.3</text>
<text x="39.6" y="163.5">run</text>
<text x="42.9" y="167.6">V flash</text>
<text x="45.2" y="165.6">(boost</text>
<text x="46.2" y="163.5">(4k7</text>
<text x="51.7" y="163.5">SCL pull-up;</text>
<text x="52.3" y="167.6">(100k</text>
<text x="52.4" y="165.6">gate</text>
<text x="57.7" y="165.6">pull-down</text>
<text x="58.9" y="167.6">pull-down</text>
<text x="65.6" y="163.5">BOOT /</text>
<text x="68.9" y="165.6">on</text>
<text x="70.1" y="167.6">on</text>
<text x="72.3" y="165.6">HV sheet)</text>
<text x="73.6" y="167.6">MEL)</text>
<text x="74.2" y="163.5">auto-reset</text>
<text x="85.8" y="163.5">pull</text>
<text x="90.6" y="163.5">it</text>
<text x="93.1" y="163.5">low)</text>
<text x="26.2" y="169.7">IO15</text>
<text x="26.2" y="171.7">IO5</text>
<text x="31.7" y="171.7">SEC_1</text>
<text x="31.7" y="169.7">high</text>
<text x="38.6" y="171.7">neon</text>
<text x="44.3" y="171.7">driver</text>
<text x="46.3" y="169.7">(4k7</text>
<text x="50.9" y="171.7">base</text>
<text x="51.7" y="169.7">SDA pull-up)</text>
<text x="59.2" y="171.7">default</text>
<text x="67" y="171.7">state</text>
<text x="72.9" y="171.7">is</text>
<text x="75.7" y="171.7">harmless</text>
<text x="222" y="179.5">DS3231M:</text>
<text x="232.5" y="179.5">optional</text>
<text x="241.5" y="179.5">(DNP</text>
<text x="247.3" y="179.5">for</text>
<text x="251.2" y="179.5">NTP-only</text>
<text x="261.4" y="179.5">builds).</text>
<text x="222" y="181.5">I2C</text>
<text x="226.3" y="181.5">on</text>
<text x="229.7" y="181.5">IO15</text>
<text x="235.2" y="181.5">(SDA)</text>
<text x="241.7" y="181.5">/</text>
<text x="244.2" y="181.5">IO0</text>
<text x="248.5" y="181.5">(SCL).</text>
</g>
</svg>
